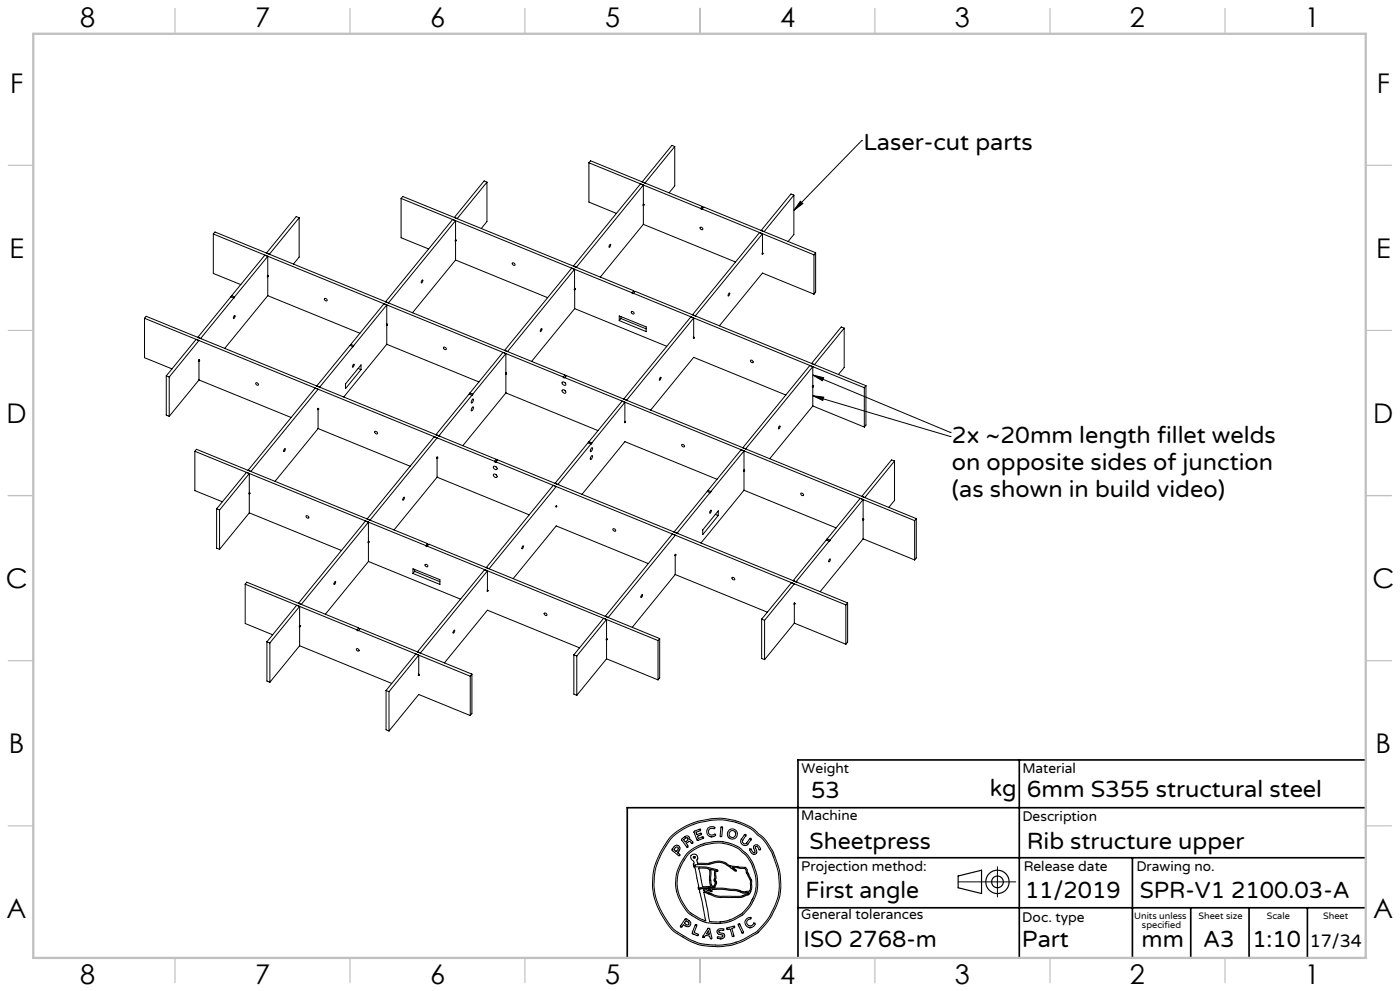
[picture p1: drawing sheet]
<svg xmlns="http://www.w3.org/2000/svg" width="420mm" height="297mm" viewBox="0 0 420 297" stroke-linecap="round" stroke-linejoin="round" font-family="sans-serif">
<g fill="none" stroke="#000" stroke-width=".3">
<path d="M120.3 59.5v11.8l8.3 3.3M120.3 59.5l69.3 28.2M120.3 59.5l.5-.6 69.3 28.2M145.2 54.2l.9 .4-8.9 10.9-.9-.3zM146.1 54.6v11.8l-1.7 2.1M176.7 48.8v11.8l8.2 3.4M176.7 48.8l33.5 13.7M176.7 48.8l.5-.6 33.5 13.7M192.2 55.1l.8 .4-20.1 24.6-.9-.3zM193 55.5v5.7M201.6 43.6l.8 .3-8.9 11-.8-.4zM202.4 43.9v11.8l-1.7 2.1"/>
<path d="M237.3 58.1l.9 .4-9 10.9-.8-.3zM238.2 58.5v11.8l-1.8 2.1M258.5 42.2h.1M258.5 42.2l-20.3 20.8M64 70.1v11.8l8.2 3.4M64 70.1l105 42.9M64 70.1l.5-.6 105 42.9M80.3 76.8l-.1 6.1 .2-.3M80.3 76.8l-9.9 12.2M80.3 76.8l-.9-.3-9.9 12.1M88.9 64.9l.8 .4-8.9 10.9-.9-.4zM89.7 65.3v11.7l-1.7 2.2"/>
<path d="M135.8 65.8l.9 .3-20.2 24.7-.8-.4zM136.7 71.9l.2 .2-.2 .1M136.7 71.9l-.1 .3 .2-.3M136.7 77.9l27.6 11.3M136.7 66.1v5.8M136.7 72.2v5.7M136.7 77.9l-12.9 15.8M136.8 72l-.1 .2M153.7 78.8a.48 .48 0 0 1 .6 .1 .48 .48 0 0 1 0 .6l-.4-.1zM183 73.3h.2v.2l-.5 .7zM193 61.2l.2 .2-.2 .1M193 61.2l-.1 .4 .2-.4"/>
<path d="M193 67.2l27.7 11.3M193 61.5v5.7M193 67.2l-12.9 15.8M193.2 61.3l-.2 .2M210 68.2a.42 .42 0 0 1 .7 0 .42 .42 0 0 1-.2 .7l-.4-.3zM210.2 62.5l.2 .3 .2-.2M210.6 62.6l.5-.5 33.6 13.6M210.6 62.6l33.6 13.8M210.7 61.9l.4 .3M210.7 61.9l-.5 .6M227.9 69.7l.8 .4-20.1 24.6-.8-.4zM228.7 75.8l.3 .2-.3 .1"/>
<path d="M228.7 75.8l-.1 .4 .2-.4M228.7 70.1v5.7M240.1 60.3l.7 .7-2.6 2zM244.2 76.4v11.8M244.7 75.7l-.5 .7M244.7 75.7v11.8l-.5 .7M43.4 95.4v11.8l8.2 3.4M43.4 95.4l104.9 42.9M43.4 95.4l.5-.6 104.9 42.9M69.5 88.6l-.1 .4M69.5 88.6l.9 .4M70.1 89.3l-9.9 12.2"/>
<path d="M70.1 89.3l-.8-.4-10 12.2M70.2 94.7h.3l-.4 .8zM70.4 89l-.3 .3M80.3 82.5l.2 .3-.2 .1M80.3 88.6l27.6 11.3M80.3 82.9v5.7M80.3 88.6l-12.9 15.8M80.5 82.7l-.2 .2M97.3 89.5a.43 .43 0 0 1 .7 .1 .43 .43 0 0 1-.2 .6l-.4-.3zM116 97.1l.2 .3-.2 .1M116 97.1v.4l.2-.3M116 91.4v5.7"/>
<path d="M116 97.5v5.7M116 91.4l-9.9 12.2M116 91.4l-.8-.4-10 12.2M116.2 97.3l-.2 .2M126.5 84.1l.2-.2 .2 .2-.5 .7zM162.3 98.5h.3v.3l-.5 .6zM171.5 80.4l.9 .3-20.1 24.7-.9-.4zM172.4 86.4l.2 .3-.2 .1M172.4 86.4l-.1 .5 .2-.4M172.4 80.7v5.7M172.4 92.5l27.6 11.3M172.4 86.8v5.7"/>
<path d="M172.4 92.5l-12.9 15.8M172.6 86.6l-.2 .2M185.8 94.7l8.1 3.3v1.4l-8.1-3.3zM186.3 95.5l-.5 .6M186.3 95.5l7.6 3.1M186.3 94.9v.6M189.4 93.4a.43 .43 0 0 1 .7 .1 .43 .43 0 0 1-.2 .6l-.4-.3zM189.6 87.7l.1 .3 .3-.1M190 87.9l.5-.6 69.3 28.3M190 87.9l69.3 28.3M190.1 87.1l.3 .3M190.1 87.1l-.5 .6"/>
<path d="M207.3 95l.8 .3-20.1 24.6-.9-.3zM208.1 95.3v5.7M218.6 88l.2-.2 .1 .1-.4 .8zM244.2 88.2l-15.5-6.4-12.9 15.8M252.4 98l.9 .4-9 10.9-.8-.4zM253.3 98.4v11.7l-1.8 2.1M49.9 112.6l.9 .4M49.9 112.6l8.9-10.9 .9 .4-8.9 10.9M49.9 112.6v11.8l.9 .4M50.8 113v11.8M59.3 101.1h.1M59.3 101.1l.9 .4"/>
<path d="M59.7 113.9l27.6 11.2M59.7 108.2v5.7M59.7 113.9l-8.9 10.9M59.8 107.9l-.2 .3 .1-.4 .2 .2-.2 .2M59.9 107.9l-.2 .3M60.2 101.5h.1M76.7 114.8a.42 .42 0 0 1 .7 0 .42 .42 0 0 1-.2 .7l-.4-.3zM94.5 116.3l.9 .4-20.1 24.6-.9-.4zM95 115.7l.9 .3M95 115.7h.1M95.9 116v.1M105.2 103.2l-.1 .4"/>
<path d="M105.2 103.2l.9 .4M105.9 103.9l-10 12.1M105.9 103.9l-.9-.4-10 12.2M106 109.2h.2v.4l-.4 .5zM106.1 103.6l-.2 .3M107.5 110.4l.8 .4M108.3 109.4v1.4l-4.7 5.7v-1.4zM116 103.2l27.7 11.3M116 103.2l-12.9 15.8M133.1 104a.47 .47 0 0 1 .6 .2 .47 .47 0 0 1 0 .6 .55 .55 0 0 1-.6-.8zM141 117.8l-.2 .3M141 117.8l.8 .3"/>
<path d="M141.6 118.5l-9.9 12.1M141.6 118.5l-.9-.4-9.9 12.2M141.8 118.1l-.2 .4M141.8 119.6a.7 .7 0 0 1-.3 1.2 .84 .84 0 0 1 .3-1.2zM151.8 111.7l.2 .2-.2 .1M151.8 111.7l-.1 .4 .2-.3M151.8 117.8l27.6 11.2M151.8 106v5.7M151.8 112v5.8M151.8 106l-10 12.1M151.8 117.8l-12.9 15.8M151.8 106l-.9-.4-9.9 12.2"/>
<path d="M151.9 111.8l-.1 .2M168.7 116.9a.63 .63 0 0 1 .8 .1 .63 .63 0 0 1 0 .9 .8 .8 0 0 1-.8-1zM168.7 114.5a.63 .63 0 0 1 .8 .2 .63 .63 0 0 1 0 .8 .77 .77 0 0 1-.8-1zM169 113l.2 .3 .2-.1M169.3 114.6l.3 .2M169.3 116.9l.3 .2M169.4 113.2l.5-.6 105 42.8M169.4 113.2l105 42.8M169.5 112.4l.3 .3M169.5 112.4l-.5 .6M198.1 113.1h.2l-.1 .4-.4 .5zM208.1 101l.2 .2-.2 .2"/>
<path d="M208.1 101l-.1 .4 .2-.3M225.2 107.9a.46 .46 0 0 1 .6 .2 .46 .46 0 0 1-.1 .6 .52 .52 0 0 1-.5-.8zM235.8 118.4l-27.7-11.3-12.9 15.8M243 109.5l.8 .4-20.1 24.6-.9-.3zM243.8 112.4l3.3 .8-.4 .9zM243.8 118.6l3.3 .4-.3 1zM243.8 115.6l.3 .3-.3 .1M243.8 115.6l-.1 .4 .2-.3M243.8 109.9v5.7M243.8 116v5.7M243.8 112.4l41.2 17.2M243.8 118.6l41.2 12.2"/>
<path d="M244 115.7l-.2 .3M259.3 116.2v11.8M259.8 115.6l-.5 .6M259.8 115.6v11.8l-.5 .6M58.5 135.3v11.7l8.2 3.4M58.5 135.3l69.2 28.2M58.5 135.3l.4-.6 69.3 28.2M85.3 134.6l.2-.2 .1 .1-.4 .8zM95.4 128.4l27.6 11.3M95.4 122.7v5.7M95.4 128.4l-12.9 15.8M95.5 122.4l-.2 .4 .1-.4 .2 .3h-.2"/>
<path d="M95.6 122.5l-.2 .2M112.4 129.4a.48 .48 0 0 1 .7 0 .48 .48 0 0 1 0 .7l-.6-.4zM130.3 130.9l.8 .3-20.1 24.7-.9-.4zM130.8 130.3h.1M130.8 130.3l.9 .3M131.1 137.3v5.7M131.3 137l-.3 .3 .1-.4 .3 .3-.3 .1M131.3 137.1l-.2 .2M131.7 130.6h.1M141.8 122a.7 .7 0 0 1-.3 1.2 .84 .84 0 0 1 .3-1.2zM148.1 139.7a.68 .68 0 0 1 .8 .3 .68 .68 0 0 1 0 .8 .71 .71 0 0 1-.7-.3 .71 .71 0 0 1-.1-.8zM148.3 138.3l.3 .2 .2-.1"/>
<path d="M148.7 139.8l.2 .2M148.8 138.4l105 42.9M148.8 138.4l.5-.6 105 42.9M148.8 137.7l.4 .2M148.8 137.7l-.5 .6M176.7 132.4l-.2 .3M176.7 132.4l.9 .3M177.3 133l-9.9 12.2M177.3 133l-.9-.3-9.9 12.1M177.5 136.6l.1-.1a.75 .75 0 0 1-.5 1.2zM177.5 134.2h.1a.75 .75 0 0 1-.5 1.1zM177.6 132.7l-.3 .3"/>
<path d="M187.5 126.3l.2 .2-.2 .1M187.5 126.3l-.1 .4 .2-.3M187.5 120.6v5.7M187.5 120.6l-9.9 12.1M187.5 120.6l-.9-.4-9.9 12.2M204.5 133.3a.43 .43 0 0 1 .7 0 .43 .43 0 0 1-.2 .6l-.4-.2zM223.2 135.1v5.8M223.2 135.1l-.9-.3-9.9 12.2M223.2 135.1l-9.9 12.2M233.8 127.7h.2v.4l-.4 .4zM243.8 121.7l15.5 6.3M243.8 121.7l-12.9 15.8"/>
<path d="M267.5 137.8l.9 .4-9 10.9-.8-.3zM268.4 138.2v11.8l-1.8 2.1M285 129.6h.1M285 130.8h.1M65 152.5l.9 .4M65 152.5v11.8l.9 .3M65.9 152.9v11.7M74.8 147.6l.2 .2-.2 .2M74.8 147.6l-.1 .4 .2-.3M74.8 153.7l27.6 11.3M74.8 141.9v5.7M74.8 148v5.7"/>
<path d="M74.8 141.9l-.9-.3-8.9 10.9M74.8 141.9l-8.9 11M74.8 153.7l-8.9 10.9M75 147.8l-.2 .2M91.8 154.6a.47 .47 0 0 1 .6 .1 .47 .47 0 0 1 0 .6l-.4-.2zM109.6 156.1l.9 .4-20.1 24.6-.9-.3zM110.5 156.5v5.7M121.1 149h.2v.3l-.4 .6zM131.1 143l27.7 11.3M131.1 143l-12.9 15.8M148.1 142.2a.66 .66 0 0 1 .8 .1 .66 .66 0 0 1 0 .8 .81 .81 0 0 1-.8-.9zM148.7 142.2l.2 .2"/>
<path d="M166 145.4l.9 .4-20.2 24.7-.8-.4zM166.5 144.8h.1M166.5 144.8l.9 .4M167 151.6l-.2 .3v-.2h.2l-.1 .2M167.4 145.2h.1M183.9 158.5a.43 .43 0 0 1 .7 .1 .43 .43 0 0 1-.2 .6l-.5-.3zM202.2 159.5h.1M202.2 159.5l.9 .3M203.1 159.8h.1M212.4 147l-.1 .3M212.4 147l.9 .3M213 147.6l-.8-.3-10 12.2"/>
<path d="M213 147.6l-9.9 12.2M213.2 153h.2l-.1 .3-.4 .5zM213.3 147.3l-.3 .3M214.6 154.2l.9 .3M215.1 143.6l-27.6-11.2-12.9 15.8M215.5 153.1v1.4l-4.7 5.7v-1.4zM223.2 140.9l.2 .1-.2 .2M223.2 140.9l-.1 .4 .2-.4M223.2 146.9l27.7 11.3M223.2 141.2v5.7M223.2 146.9l-12.9 15.8M223.4 141l-.2 .2"/>
<path d="M240.3 147.8h.1a.46 .46 0 0 1 .5 .2 .46 .46 0 0 1-.1 .6 .55 .55 0 0 1-.5-.8zM258.9 155.4l.3 .3-.3 .1M258.9 149.7l-.1 6.2 .2-.4M258.9 155.8v5.7M258.9 149.7l-9.9 12.2M258.9 149.7l-.8-.3-10 12.1M259.1 155.6l-.2 .2M274.4 156v11.8M274.9 155.4l-.5 .6M274.9 155.4v11.8l-.5 .6M73.6 175.1v11.8l8.2 3.3M73.6 175.1l33.5 13.7"/>
<path d="M73.6 175.1l.4-.6 33.6 13.7M100.4 174.4h.3l-.4 .8zM110.5 162.2l.2 .3-.2 .1M110.5 162.2l-.1 .4 .2-.3M110.5 168.3l27.6 11.3M110.5 162.6v5.7M110.5 168.3l-12.9 15.8M110.7 162.3l-.2 .3M123.9 170.5l8.1 3.2v1.5l-8.1-3.3zM124.4 171.2l-.5 .7M124.4 171.2l7.6 3.1M124.4 170.6v.6"/>
<path d="M127.5 169.2a.43 .43 0 0 1 .7 0 .43 .43 0 0 1-.2 .7l-.4-.3zM127.7 163.5l.1 .3 .4-.1M128.2 163.7l69.2 28.3M128.2 163.7l.5-.6 69.2 28.3M128.2 162.9l.4 .3M128.2 162.9l-.5 .6M145.4 170.7l.8 .4-20.1 24.6-.9-.3zM146.2 176.8l.2 .2-.2 .2M146.2 176.8l-.1 .4 .3-.3M146.2 171.1v5.7M156.7 163.8l.2-.2 .2 .1-.5 .8zM192.5 178.2l.2-.1 .1 .4-.5 .6z"/>
<path d="M194.5 168.9l-27.6-11.3-12.9 15.8M201.7 160.1l.9 .3-20.1 24.7-.9-.4zM202.6 172.2l27.6 11.3M202.6 166.5v5.7M202.6 172.2l-12.9 15.8M202.7 166.2l-.2 .3 .1-.4 .2 .3-.2 .1M202.7 166.3l-.1 .2M219.7 173a.49 .49 0 0 1 .6 .2 .49 .49 0 0 1-.1 .6 .55 .55 0 0 1-.5-.8zM237.9 174h.1M237.9 174l.9 .4M238.8 174.4h.1M248.1 161.5l-.1 .4"/>
<path d="M248.1 161.5l.9 .4M248.7 162.2l-.8-.3-10 12.1M248.7 162.2l-9.9 12.2M248.8 167.6l.3-.1v.3l-.4 .6zM249 161.9l-.3 .3M258.9 161.5l15.5 6.3M258.9 161.5l-12.9 15.8M80.1 192.3l.9 .4M80.1 192.3v11.8l.9 .4M81 192.7v11.8M89.9 187.5l.2 .2-.2 .1M89.9 187.5l-.1 .4 .2-.4"/>
<path d="M89.9 193.5l27.6 11.3M89.9 181.7v5.8M89.9 187.8v5.7M89.9 181.7l-.9-.3-8.9 10.9M89.9 181.7l-8.9 11M89.9 193.5l-8.9 11M90.1 187.6l-.2 .2M106.9 194.5a.45 .45 0 0 1 .6 .1 .45 .45 0 0 1 0 .6l-.5-.3zM107.1 188.8l.3 .3 .1-.2M107.5 188.9l33.6 13.8M107.5 188.9l.5-.6 33.6 13.7M107.6 188.2l.3 .3"/>
<path d="M107.6 188.2l-.5 .6M125.6 196.4l-.9-.4-8.9 10.9M125.6 196.4l-8.9 10.9M125.6 196.4v5.7M136.2 188.9h.2v.2l-.4 .7zM163.3 183.7a.47 .47 0 0 1 .6 .2 .47 .47 0 0 1 0 .6 .55 .55 0 0 1-.6-.8zM172.2 196.2l.8 .4M172.2 196.2v11.8l.8 .4M173 196.6v11.8M173.9 194.2l-27.7-11.3-12.9 15.8M182 191.4l.2 .3h-.2M182 191.4l-.1 .4 .2-.4"/>
<path d="M182 197.4l15.4 6.4M182 185.7v5.7M182 191.7v5.7M182 185.7l-.9-.4-8.9 10.9M182 185.7l-9 10.9M182 197.4l-9 11M182.1 191.5l-.1 .2M197.4 192v11.8M197.9 191.4l-.5 .6M197.9 191.4v11.8l-.5 .6M228.5 185.6l.9 .3M228.5 185.6l9-11 .8 .4-8.9 10.9"/>
<path d="M228.5 185.6v11.7l.9 .4M229.4 185.9v11.8M238.3 186.8l15.5 6.3M238.3 181v5.8M238.3 186.8l-8.9 10.9M238.4 180.8l-.2 .3 .1-.4 .2 .3h-.2M238.5 180.8l-.2 .2M253.8 181.3v11.8M254.3 180.7l-.5 .6M254.3 180.7v11.8l-.5 .6M115.8 206.9l.9 .4M115.8 206.9v11.8l.9 .4"/>
<path d="M116.7 207.3v11.8M125.6 202.1l.2 .2-.2 .1M125.6 202.1l-.1 .4 .2-.4M141.1 202.7v11.8M141.1 214.5l-15.5-6.4-8.9 11M141.6 202l-.5 .7M141.6 202v11.8l-.5 .7M201.2 250.8l3.2-2.5 3.4-1.6 1.8-.6 3.4-.7 3.2-.2 4.1 .6 3.3 1.2 2.4 1.4 3.1 2.6 2.7 4.1 1.5 4 .7 2.8 .2 4.3-.5 3.2-2.2 5.1-1.7 2.3-2.5 2.8-3.9 2.2-2.4 1-2.1 .6-3.7 .3-4.1-.3-2.1-.5-3-1.4-4.5-2.9-2.2-3.1-2.1-3.9-1-2.8-.4-2.8 .1-3.9 .7-3.3 2-4.3zM201.8 250.8l3.3-2.4 3.5-1.5 4.6-1.1 3.7-.1 3.6 .7 3.8 1.5 1.4 .8 3.2 2.9 2.6 3.9 1.2 3.2 .9 3.2 .2 4.2-.5 3-.9 2.6-1.3 2.6-1.2 1.7-2.9 3.3-4.1 2.3-3.4 1.2-3 .4h-2.8l-3.5-.4-2.8-1-4.2-2.5-1.7-1.4-2.3-3.4-1.7-3.3-1-3.1-.3-3.2 .3-3.7 .6-2.4 1.8-3.8zM202.4 253.6l.8-.3 .7 .6v.7l-.6 .9 .7 .6-.1 .3h-.3l-2-1.6zM202.7 254l.5-.2 .3 .4-.6 1-.7-.5zM204.5 251.4l1.2-.8h.7l.5 .5v.6l.5 .1 .5 .8-.3 .2-.7-.6-.4 .1-.6 .4 .5 .8-.3 .4-1.6-2.1z"/>
<path d="M205.1 251.6l.9-.6 .4 .3v.4l-.8 .6zM206.1 253.9h.1M206.4 256.1l1.9-1.5 3.3-1.5 3.6-.5 3.1 .4 3.1 1.3 2 1.6 1.9 2.7 .8 1.9 .7 2.7-.1 3.7-.8 2.2-1.7 2.9-1.6 1.8-3.1 1.7-1.8 .6-1.8 .2-2.4-.1a.7 .7 0 0 1-.8-.9l-1.6-8 4.5 1.7 6.9-.1 2.1-.8 .5-.7 .4-1.3v-2.2l-1.3-2.5-.1-.9-.5-.5-4.5-.5-1.7-1-1.5-.4-1.3 .1-2.1 .6h-3.2l-.2-1.1 .2-.6-.2-.7-.7-.4-.9 .2-.3 .4 .1 .6 .9 1-.1 1.4 .5 .7 1 5.3-.2 .6 .4 .5 .3 1.1 1.6 8.2-1.4-.6-3.1-1.8-.8-.7-2-3.1-1.1-3-.2-2.4 .4-2.8 1.1-2.8zM208.2 249.2l1.9-.7v.5l-1.3 .4v.3l.3 .5 1.1-.5 .3 .2-.1 .3-1.2 .4 .3 .7 1.3-.5 .2 .1v.3l-1.8 .6zM209.3 251.9h.1M212.4 248.2l.9-.4 1.1 .1-.1 .5-.9-.2-.6 .3-.3 .9 .6 .8 .8 .1 .6-.3 .2 .4-1 .4-1.2-.3-.5-1.1zM213.3 250.8h.1M216.4 247.8h.2l.2 .4-.3 2.4-.3 .2-.2-.4zM223.3 250.2l.4-.1 .1 .3-1.1 1.6 .4 .8h.7l1.2-1.6 .4 .2-1 1.6-.6 .4-1.1-.3-.5-.9 .2-.7zM224.9 254.5l.3-.1 .6 .9 .6 .2-.3-1.8 .5-.5 .8 .2 .8 1-.3 .3-.7-1h-.5l-.1 .4 .4 1.4-.6 .6-1-.5zM226.1 256h.1M299.2 259.8v9"/>
<path d="M202.9 266.9l-.2-2.4 .3-3 1.1-2.6 1.6-2.6 1.5-1.5 2.2-1.3 2-.8 2.4-.4 2.3-.1 2.3 .4 3.4 1.4 2.2 1.9 1.2 1.7 .9 1.7 1.1 3.3 .1 2.8-.2 1.8-.6 1.8-1.5 2.7-2.4 2.6-2.7 1.5-2.3 .8-2.8 .2-3.1-.3-2-.8-2.4-1.5-1.1-.8-1.7-2.6-1-2-.6-1.9M205.6 275.4l.3-.1 1.1 .9 .2 1-.4 .4-.7 .1-1.1-.6-.5 .7h-.3v-.3zM205.8 275.9l.9 .6-.1 .6-.4 .1-.9-.5zM208.6 277.2l.3-.1 .2 .3-.9 2.1 1.2 .5 .1 .2-.2 .3-1.7-.8zM210.1 266.4h.1M210.2 266.4l6.5-.2 4.2 .4 2.2 .7h.4M211 266.7h1l1.5 .5 .1-.6 3-.1 4.4 .5 2 .7 1.7-.2-.5 .4-2.1 .7h-6l-1.9-.4-3.1-1.2zM212 260.3l-2.4-.2 1.1 5.6 2.5-.1-.4-1.9 .1-2.6-.2-.7-.7-.1M212.4 278.2l.5 .2 .7 2.6-.2 .3h-.3l-.2-.7-.2-.1-1-.2-.4 .6-.4-.1zM212.5 278.9l.3 1.1-.9-.1zM212.6 266.6h-.1M212.7 266.6h.5l.1 .2z"/>
<path d="M213.1 260.6l1.4 .2v2.3l-.3 .8 .4 .7-.4 .9-.3 .1h-.3l-.3-1v-3.1zM214.8 260.9l.1 .1M214.8 261v2.2l-.2 .6 .4 .5v.4l-.5 1-.6 .3-4.1 .1 .3 .3M214.9 261l.3 .2 .2-.3-.6-.3-2.7-.7-3.5-.2-.2-.5 3.8-.1 2.5-.6 1.2-.1 1.5 .5 3.3 2.2 .2-.3-1.2-.8 3.8 .3 1.7 3.9v1.8l-.3 1.1-1.4 .2M215.2 278.8l.8-.5 1.1 .2-.1 .4-.9-.1-.5 .3 .2 .4 1.5 .5 .1 .6-.4 .6-1 .2-.8-.3 .2-.4 1 .2 .5-.3-.1-.4-1.5-.5-.2-.4zM216 276.3h.1M218.1 278.2l2.1-.7 .2 .2-.1 .3-.8 .2 .7 2.2-.1 .3-.5-.2-.6-2.1-.8 .2zM221.5 277l.4-.1 1.1 2.4v.2h-.4zM222.7 279.6h.1M223.5 267.3h.1M223.9 275.4l1.3-.4v.3l-.6 .3-.5 .4v.9l.5 .6h.6l1.2-.9 .2 .3-.4 .6-1.1 .6-1.1-.5-.5-1zM224.9 278h.1"/>
<path d="M287.4 264.3h17.3M213.2 281.3h.1M216 281.4h.1"/>
<circle cx="208.3" cy="256.9" r=".26"/>
<circle cx="219.7" cy="250" r="1.51"/>
<circle cx="219.7" cy="250" r="1.01"/>
</g>
<g fill="none" stroke="#000" stroke-width=".35">
<path d="M287.4 262.5l7.1-1.7v7l-7.1-1.7z"/>
<circle cx="299.2" cy="264.3" r="3.5"/>
<circle cx="299.2" cy="264.3" r="1.75"/>
</g>
<path d="M305.8 227.7v59.2M409.7 227.7h-170.3v59.2M239.4 257.1h170.3M339.7 257.1v29.9M409.7 242.1h-221.5v45M239.4 272.1h170.3M357.2 272.1v14.8M374.7 272.1v14.8M392.2 272.1v14.8" fill="none" stroke="#000" stroke-width=".5"/>
<g fill="none" stroke="#c0c0c0" stroke-width=".35">
<path d="M52.5 2.5v7.5M105 2.5v7.5M157.5 2.5v7.5M210 2.5v7.5M262.5 2.5v7.5M315 2.5v7.5M367.5 2.5v7.5M2.5 49.5h7.5M410 49.5h7.5M2.5 99h7.5M410 99h7.5M2.5 148.5h7.5"/>
<path d="M410 148.5h7.5M2.5 198h7.5M410 198h7.5M2.5 247.5h7.5M410 247.5h7.5M52.5 287v7.5M105 287v7.5M157.5 287v7.5M210 287v7.5M262.5 287v7.5M315 287v7.5M367.5 287v7.5"/>
</g>
<path d="M10 10.1h399.7v277h-399.7z" fill="none" stroke="#c0c0c0" stroke-width=".7"/>
<path d="M240.1 60.3l.7 .7-2.6 2zM243.8 112.4l3.3 .8-.4 .9zM243.8 118.6l3.3 .4-.3 1z" fill="#000"/>
<g font-size="8.1">
<text x="24" y="8">8</text>
<text x="76.5" y="8">7</text>
<text x="129" y="8">6</text>
<text x="181.5" y="8">5</text>
<text x="234" y="8">4</text>
<text x="286.5" y="8">3</text>
<text x="339" y="8">2</text>
<text x="391.5" y="8">1</text>
<text x="3" y="27.7">F</text>
<text x="413" y="27.7">F</text>
<text x="2.8" y="77.2">E</text>
<text x="412.8" y="77.2">E</text>
<text x="2" y="126.7">D</text>
<text x="412" y="126.7">D</text>
<text x="1.7" y="176.2">C</text>
<text x="411.7" y="176.2">C</text>
<text x="2.7" y="225.7">B</text>
<text x="412.7" y="225.7">B</text>
<text x="2" y="275.2">A</text>
<text x="412" y="275.2">A</text>
<text x="24" y="295">8</text>
<text x="76.5" y="295">7</text>
<text x="129" y="295">6</text>
<text x="181.5" y="295">5</text>
<text x="234" y="295">4</text>
<text x="286.5" y="295">3</text>
<text x="339" y="295">2</text>
<text x="391.5" y="295">1</text>
</g>
<g font-size="7.1">
<text x="259" y="45">Laser-cut parts</text>
<text x="285.6" y="132.9">2x ~20mm length fillet welds</text>
<text x="285.6" y="140.9">on opposite sides of junction</text>
<text x="285.6" y="149">(as shown in build video)</text>
<text x="243.3" y="239.1">53</text>
<text x="297" y="238.5">kg</text>
<text x="308" y="239">6mm S355 structural steel</text>
<text x="242.9" y="254.4">Sheetpress</text>
<text x="308" y="254.4">Rib structure upper</text>
<text x="241.6" y="269.2">First angle</text>
<text x="307.5" y="269.2">11/2019</text>
<text x="341.9" y="269.2">SPR-V1 2100.03-A</text>
<text x="241.1" y="283.7">ISO 2768-m</text>
<text x="306.6" y="283.9">Part</text>
<text x="342.5" y="283.9">mm</text>
<text x="360.9" y="283.9">A3</text>
<text x="375.7" y="283.9">1:10</text>
</g>
<text font-size="5.4" x="392.9" y="283.8">17/34</text>
<g font-size="4.2">
<text x="240.5" y="231.7">Weight</text>
<text x="306.7" y="231.7">Material</text>
<text x="240.4" y="245.9">Machine</text>
<text x="306.7" y="246.1">Description</text>
<text x="240.4" y="261.1">Projection method:</text>
<text x="307.1" y="261">Release date</text>
<text x="340.9" y="261">Drawing no.</text>
<text x="240.4" y="275.6">General tolerances</text>
<text x="306.7" y="276.3">Doc. type</text>
</g>
<g font-size="2.8">
<text x="340.3" y="275.3">Units unless</text>
<text x="359.6" y="275.3">Sheet size</text>
<text x="380" y="275.3">Scale</text>
<text x="396.9" y="275.3">Sheet</text>
<text x="342.6" y="278.2">specified</text>
</g>
</svg>
